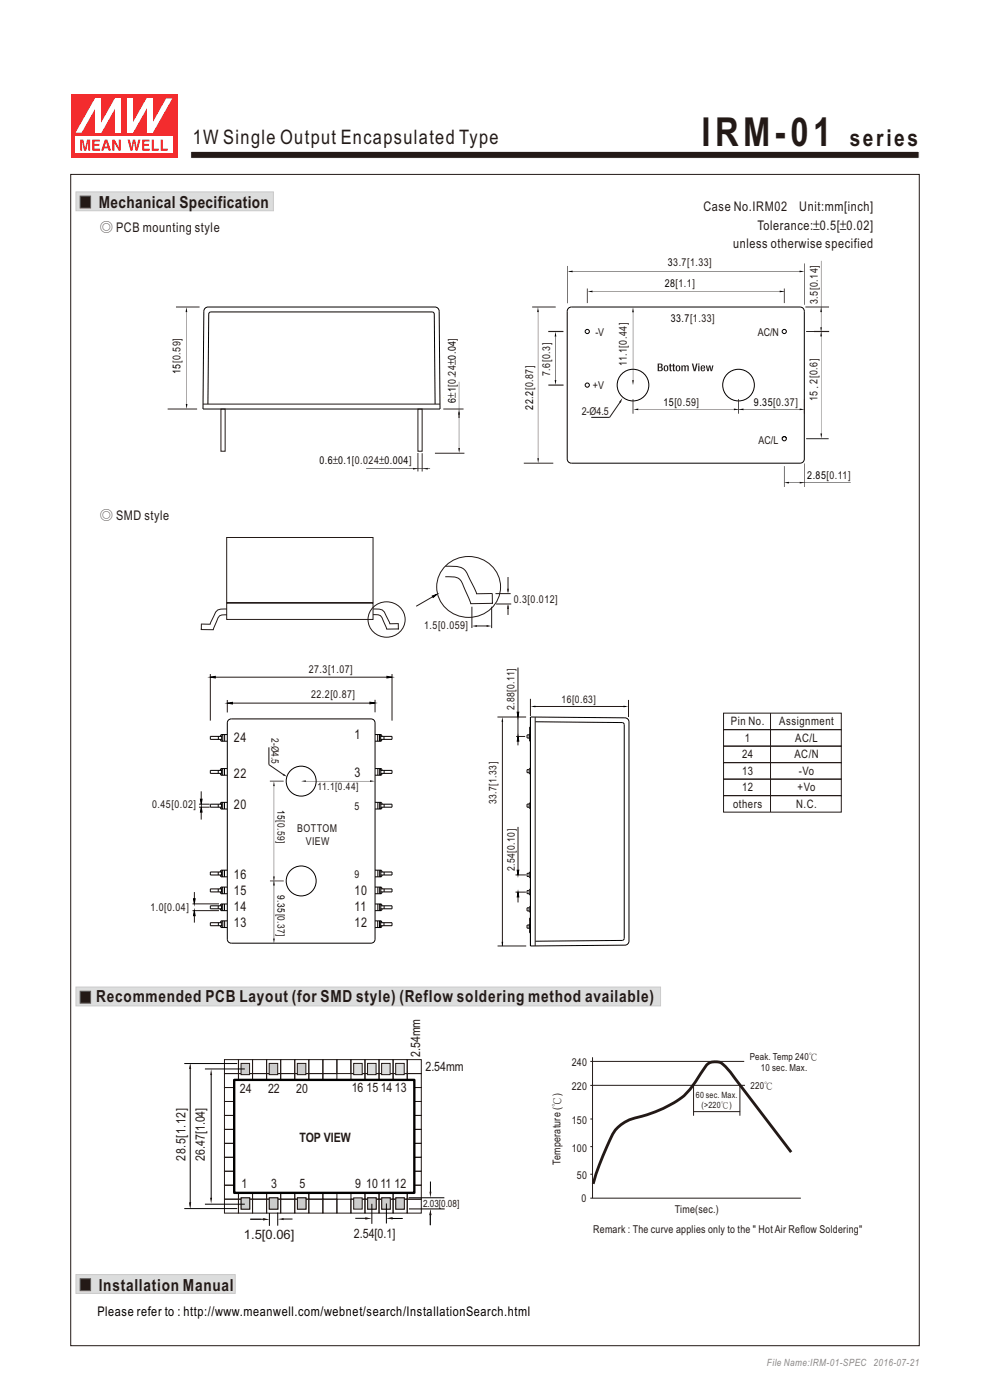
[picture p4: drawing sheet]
<svg xmlns="http://www.w3.org/2000/svg" width="210mm" height="297mm" viewBox="0 0 210 297" stroke-linecap="round" stroke-linejoin="round" font-family="sans-serif">
<path d="M16.1 270.4h33.8v4h-33.8z" fill-rule="evenodd" fill="#dcdddd" stroke="#c9cacb" stroke-width=".21"/>
<path d="M17 271.3h2.2v2.5h-2.2z" fill-rule="evenodd" fill="#231916" stroke="#595857" stroke-width=".21"/>
<g fill="#dcdddd" stroke="#c9cacb" stroke-width=".21">
<path d="M16.1 40.7h41.9v4h-41.9z" fill-rule="evenodd"/>
<path d="M16.1 209.4h124v4h-124z" fill-rule="evenodd"/>
</g>
<g fill="#231916" stroke="#595857" stroke-width=".21">
<path d="M17 41.6h2.2v2.5h-2.2z" fill-rule="evenodd"/>
<path d="M17 210.3h2.2v2.5h-2.2z" fill-rule="evenodd"/>
</g>
<g fill="none" stroke="#231916" stroke-width=".21">
<path d="M48.1 114h31v13.8h-31zM42.7 132.3v1.3v-.2M48.1 128h31v3.4h-31zM48.1 129.2h-.6a1.72 1.72 0 0 0-2.1 1.4l-.8 1.8h-1.9M48.1 130.4h-.5a1.43 1.43 0 0 0-1.6 1.4l-.8 1.8h-2.6M79.1 130.4a1.64 1.64 0 0 1 2.1 1l.8 2.1 2.5-.1M79.1 129.2h.7a1.72 1.72 0 0 1 2.1 1.4l.8 1.7h1.9M79.2 128.8a3.8 3.8 0 0 1 5.5-.2 3.8 3.8 0 0 1 .1 5.5 3.8 3.8 0 0 1-5.5 .1 3.8 3.8 0 0 1-.1-5.4zM84.5 132.3v1.1M92.2 126.4l-3.9 2.2M94.3 120.3a6.8 6.8 0 0 1 7.8-1.7 6.8 6.8 0 0 1 4 6.9 6.8 6.8 0 0 1-7.2 5.5 6.8 6.8 0 0 1-6.3-6.5 6.3 6.3 0 0 1 1.7-4.2zM94.4 122.4h.9a2.56 2.56 0 0 1 3.1 2.2l1.4 3.5 4.7-.1"/>
<path d="M94.5 120.1h.9a3.5 3.5 0 0 1 3.5 1.2l2.2 4.7 3.3-.1v2.1v-.1M100.1 128.7v4.5M100.9 132.8h2.7M104.3 128.7v4.5M105.1 125.9h3.2M105.2 128.1h3.2M107.8 122.4v3.1M107.8 128.5v2M47.6 239.6h3v3h-3zM47.6 236.6h3v3h-3zM47.6 233.7h3v2.9h-3zM47.6 230.7h3v3h-3z"/>
<path d="M47.6 227.8h3v2.9h-3zM47.6 224.8h3v3h-3zM50.6 239.6h3v3h-3zM50.6 236.6h3v3h-3zM50.6 233.7h3v2.9h-3zM50.6 230.7h3v3h-3zM50.6 227.8h3v2.9h-3zM50.6 224.8h3v3h-3zM53.6 239.6h2.9v3h-2.9zM53.6 236.6h2.9v3h-2.9zM53.6 233.7h2.9v2.9h-2.9zM53.6 230.7h2.9v3h-2.9z"/>
<path d="M53.6 227.8h2.9v2.9h-2.9zM53.6 224.8h2.9v3h-2.9zM56.6 239.6h2.9v3h-2.9zM56.6 236.6h2.9v3h-2.9zM56.6 233.7h2.9v2.9h-2.9zM56.6 230.7h2.9v3h-2.9zM56.6 227.8h2.9v2.9h-2.9zM56.6 224.8h2.9v3h-2.9zM59.5 239.6h3v3h-3zM59.5 236.6h3v3h-3zM59.5 233.7h3v2.9h-3zM59.5 230.7h3v3h-3z"/>
<path d="M59.5 227.8h3v2.9h-3zM59.5 224.8h3v3h-3zM62.5 239.6h3v3h-3zM62.5 236.6h3v3h-3zM62.5 233.7h3v2.9h-3zM62.5 230.7h3v3h-3zM62.5 227.8h3v2.9h-3zM62.5 224.8h3v3h-3zM65.5 239.6h3v3h-3zM65.5 236.6h3v3h-3zM65.5 233.7h3v2.9h-3zM65.5 230.7h3v3h-3z"/>
<path d="M65.5 227.8h3v2.9h-3zM65.5 224.8h3v3h-3zM68.5 239.6h3v3h-3zM68.5 236.6h3v3h-3zM68.5 233.7h3v2.9h-3zM68.5 230.7h3v3h-3zM68.5 227.8h3v2.9h-3zM68.5 224.8h3v3h-3zM71.5 224.8h2.9v3h-2.9zM74.4 239.6h3v3h-3zM74.4 236.6h3v3h-3zM74.4 233.7h3v2.9h-3z"/>
<path d="M74.4 230.7h3v3h-3zM74.4 227.8h3v2.9h-3zM74.4 224.8h3v3h-3zM77.4 239.6h3v3h-3zM77.4 236.6h3v3h-3zM77.4 233.7h3v2.9h-3zM77.4 230.7h3v3h-3zM77.4 227.8h3v2.9h-3zM77.4 224.8h3v3h-3zM80.4 239.6h3v3h-3zM80.4 236.6h3v3h-3zM80.4 233.7h3v2.9h-3z"/>
<path d="M80.4 230.7h3v3h-3zM80.4 227.8h3v2.9h-3zM80.4 224.8h3v3h-3zM83.4 239.6h3v3h-3zM83.4 236.6h3v3h-3zM83.4 233.7h3v2.9h-3zM83.4 230.7h3v3h-3zM83.4 227.8h3v2.9h-3zM83.4 224.8h3v3h-3zM86.4 239.6h3v3h-3zM86.4 236.6h3v3h-3zM86.4 233.7h3v2.9h-3z"/>
<path d="M86.4 230.7h3v3h-3zM86.4 227.8h3v2.9h-3zM86.4 224.8h3v3h-3zM47.6 254.4h3v3h-3zM47.6 251.4h3v3h-3zM47.6 248.5h3v2.9h-3zM47.6 245.5h3v3h-3zM47.6 242.6h3v2.9h-3zM50.6 254.4h3v3h-3zM50.6 251.4h3v3h-3zM50.6 248.5h3v2.9h-3zM50.6 245.5h3v3h-3z"/>
<path d="M50.6 242.6h3v2.9h-3zM53.6 254.4h2.9v3h-2.9zM53.6 251.4h2.9v3h-2.9zM53.6 248.5h2.9v2.9h-2.9zM53.6 245.5h2.9v3h-2.9zM53.6 242.6h2.9v2.9h-2.9zM56.6 254.4h2.9v3h-2.9zM56.6 251.4h2.9v3h-2.9zM56.6 248.5h2.9v2.9h-2.9zM56.6 245.5h2.9v3h-2.9zM56.6 242.6h2.9v2.9h-2.9zM59.5 254.4h3v3h-3z"/>
<path d="M59.5 251.4h3v3h-3zM59.5 248.5h3v2.9h-3zM59.5 245.5h3v3h-3zM59.5 242.6h3v2.9h-3zM62.5 254.4h3v3h-3zM62.5 251.4h3v3h-3zM62.5 248.5h3v2.9h-3zM62.5 245.5h3v3h-3zM62.5 242.6h3v2.9h-3zM65.5 254.4h3v3h-3zM65.5 251.4h3v3h-3zM65.5 248.5h3v2.9h-3z"/>
<path d="M65.5 245.5h3v3h-3zM65.5 242.6h3v2.9h-3zM68.5 254.4h3v3h-3zM68.5 251.4h3v3h-3zM68.5 248.5h3v2.9h-3zM68.5 245.5h3v3h-3zM68.5 242.6h3v2.9h-3zM71.5 254.4h2.9v3h-2.9zM74.4 254.4h3v3h-3zM74.4 251.4h3v3h-3zM74.4 248.5h3v2.9h-3zM74.4 245.5h3v3h-3z"/>
<path d="M74.4 242.6h3v2.9h-3zM77.4 254.4h3v3h-3zM77.4 251.4h3v3h-3zM77.4 248.5h3v2.9h-3zM77.4 245.5h3v3h-3zM77.4 242.6h3v2.9h-3zM80.4 254.4h3v3h-3zM80.4 251.4h3v3h-3zM80.4 248.5h3v2.9h-3zM80.4 245.5h3v3h-3zM80.4 242.6h3v2.9h-3zM83.4 254.4h3v3h-3z"/>
<path d="M83.4 251.4h3v3h-3zM83.4 248.5h3v2.9h-3zM83.4 245.5h3v3h-3zM83.4 242.6h3v2.9h-3zM86.4 254.4h3v3h-3zM86.4 251.4h3v3h-3zM86.4 248.5h3v2.9h-3zM86.4 245.5h3v3h-3zM86.4 242.6h3v2.9h-3z"/>
</g>
<path d="M91.7 126.4l1-.3-.8 .6zM100.1 132.8l1.1-.2v.4zM103.2 132.6l1.1 .2-1.1 .2zM107.6 124.9h.3l-.1 1zM107.8 128.1l.1 1.1h-.3z" fill="#000"/>
<path d="M91.7 126.4l1-.3-.8 .6z" fill="none" stroke="#000" stroke-width=".21"/>
<g fill="#f0c" stroke="#231916" stroke-width=".21">
<path d="M51.2 254.1h1.8v2.4h-1.8z" fill-rule="evenodd"/>
<path d="M57.1 254.1h1.8v2.4h-1.8z" fill-rule="evenodd"/>
<path d="M63.1 254.1h1.8v2.4h-1.8z" fill-rule="evenodd"/>
<path d="M78 254.1h1.8v2.4h-1.8z" fill-rule="evenodd"/>
<path d="M81 254.1h1.8v2.4h-1.8z" fill-rule="evenodd"/>
<path d="M84 254.1h1.8v2.4h-1.8z" fill-rule="evenodd"/>
</g>
<g fill="#ccc" stroke="#231916" stroke-width=".21">
<path d="M51.2 254.1h1.8v2.4h-1.8z" fill-rule="evenodd"/>
<path d="M57.1 254.1h1.8v2.4h-1.8z" fill-rule="evenodd"/>
<path d="M63.1 254.1h1.8v2.4h-1.8z" fill-rule="evenodd"/>
<path d="M78 254.1h1.8v2.4h-1.8z" fill-rule="evenodd"/>
<path d="M81 254.1h1.8v2.4h-1.8z" fill-rule="evenodd"/>
<path d="M84 254.1h1.8v2.4h-1.8z" fill-rule="evenodd"/>
<path d="M51.1 225.6h1.8v2.4h-1.8z" fill-rule="evenodd"/>
<path d="M57.1 225.6h1.8v2.4h-1.8z" fill-rule="evenodd"/>
<path d="M63.1 225.6h1.8v2.4h-1.8z" fill-rule="evenodd"/>
</g>
<g fill="#dcdddd" stroke="#231916" stroke-width=".21">
<path d="M78 225.6h1.8v2.4h-1.8z" fill-rule="evenodd"/>
<path d="M80.9 225.6h1.9v2.4h-1.9z" fill-rule="evenodd"/>
<path d="M83.9 225.6h1.8v2.4h-1.8z" fill-rule="evenodd"/>
</g>
<path d="M40.1 255.1h.4l-.2 1.3z" fill-rule="evenodd" fill="#231916"/>
<path d="M39.1 256.4h11.2" fill="none" stroke="#000" stroke-width=".21"/>
<path d="M40.1 255.1h.4l-.2 1.3z" fill-rule="evenodd" fill="#231916"/>
<path d="M39.1 225.6h11.2" fill="none" stroke="#000" stroke-width=".21"/>
<path d="M40.3 225.6l.2 1.2h-.4z" fill-rule="evenodd" fill="#231916"/>
<path d="M40.4 226.7v28.5" fill="none" stroke="#000" stroke-width=".21"/>
<path d="M40.4 225.6l.2 1.2h-.4z" fill-rule="evenodd" fill="#231916"/>
<path d="M91.3 257.7v2.2" fill="none" stroke="#00f" stroke-width=".21"/>
<g fill="#231916">
<path d="M77.5 258.3l1.3 .2-1.3 .2z" fill-rule="evenodd"/>
<path d="M91.3 256.5l.2 1.3h-.4z" fill-rule="evenodd"/>
</g>
<path d="M75.4 258.5h2.2M91.3 257.7v2.2" fill="none" stroke="#000" stroke-width=".21"/>
<g fill="#231916">
<path d="M77.5 258.3l1.3 .2-1.3 .2z" fill-rule="evenodd"/>
<path d="M91.3 256.5l.2 1.3h-.4z" fill-rule="evenodd"/>
</g>
<path d="M43.5 226.8h8.4M43.5 255.5h8.4" fill="none" stroke="#000" stroke-width=".21"/>
<path d="M44.6 254.1h.4l-.2 1.3z" fill-rule="evenodd" fill="#231916"/>
<path d="M44.8 227.9v26.5" fill="none" stroke="#000" stroke-width=".21"/>
<path d="M44.8 226.8l.2 1.3h-.4z" fill-rule="evenodd" fill="#231916"/>
<path d="M86.7 254.1h7.6M86.7 256.5h7.6" fill="none" stroke="#000" stroke-width=".21"/>
<path d="M91.1 252.8h.4l-.2 1.3z" fill-rule="evenodd" fill="#231916"/>
<path d="M78.9 255.4v4.2M91.3 250.7v2.2" fill="none" stroke="#000" stroke-width=".21"/>
<path d="M83.2 258.5h2.2" fill="none" stroke="#00f" stroke-width=".21"/>
<path d="M82 258.5l1.3-.2v.4z" fill-rule="evenodd" fill="#231916"/>
<path d="M83.2 258.5h2.2" fill="none" stroke="#000" stroke-width=".21"/>
<path d="M82 258.5l1.3-.2v.4z" fill-rule="evenodd" fill="#231916"/>
<path d="M57.1 257.3v2.8M58.9 257.2v2.8M82 255.3v4.3" fill="none" stroke="#000" stroke-width=".21"/>
<path d="M53.1 258.7h2.2" fill="none" stroke="#00f" stroke-width=".21"/>
<path d="M55.8 258.5l1.3 .2-1.3 .2z" fill-rule="evenodd" fill="#231916"/>
<path d="M53.1 258.7h3.1" fill="none" stroke="#000" stroke-width=".21"/>
<path d="M55.8 258.5l1.3 .2-1.3 .2z" fill-rule="evenodd" fill="#231916"/>
<path d="M59.8 258.6h2.2" fill="none" stroke="#000" stroke-width=".21"/>
<path d="M58.9 258.6l1.3-.2v.4z" fill-rule="evenodd" fill="#231916"/>
<path d="M49.7 229.1h38.2v24h-38.2z" fill-rule="evenodd" fill="#fff" stroke="#000" stroke-width=".5"/>
<path d="M75 225.6h1.8v2.4h-1.8z" fill-rule="evenodd" fill="#dcdddd" stroke="#231916" stroke-width=".21"/>
<path d="M75 254.1h1.8v2.4h-1.8z" fill-rule="evenodd" fill="#ccc" stroke="#231916" stroke-width=".21"/>
<path d="M40.4 32.1h154.6v1.5h-154.6z" fill-rule="evenodd" fill="#231916" stroke="#fff" stroke-width=".21"/>
<path d="M15 20h22.6v13.4h-22.6z" fill-rule="evenodd" fill="#f32c2e"/>
<path d="M16 29h20.6v3.5h-20.6z" fill-rule="evenodd" fill="#fff"/>
<g fill="#f32c2e">
<path d="M27.1 29.6h.4l.4 1.7 .3-1.7h.5l.3 1.7 .3-1.7h.5l-.6 2.4h-.4l-.4-1.9-.3 1.9h-.4z" fill-rule="evenodd"/>
<path d="M30.1 29.6h1.6v.4h-1.1v.5h1v.4h-1v.6h1.2v.5h-1.7z" fill-rule="evenodd"/>
<path d="M32.2 29.6h.4v1.9h1.1v.5h-1.5z" fill-rule="evenodd"/>
<path d="M34.1 29.6h.4v1.9h1.1v.5h-1.5z" fill-rule="evenodd"/>
<path d="M17 29.6h.7l.4 1.9 .4-1.9h.6v2.4h-.4v-2l-.4 2h-.5l-.4-2v2h-.4z" fill-rule="evenodd"/>
<path d="M19.6 29.6h1.6v.4h-1.2v.5h1.1v.4h-1.1v.6h1.2v.5h-1.6z" fill-rule="evenodd"/>
<path d="M22.5 30.2l.3 .9h-.6zM22.2 29.6l-.7 2.4h.4l.2-.5h.8l.1 .5h.5l-.7-2.4z" fill-rule="evenodd"/>
<path d="M23.8 29.6h.5l.9 1.6v-1.6h.4v2.4h-.4l-.9-1.7v1.7h-.5z" fill-rule="evenodd"/>
</g>
<g fill="#fff">
<path d="M20.1 20.9h1.3l-4.1 7.3h-1.3z" fill-rule="evenodd"/>
<path d="M24.3 20.9h1.3l-4.1 7.3h-1.3z" fill-rule="evenodd"/>
<path d="M20.2 20.9h1.2v7.3h-1.2z" fill-rule="evenodd"/>
<path d="M24.4 20.9h1.2v7.3h-1.2z" fill-rule="evenodd"/>
<path d="M35.2 20.9h1.4l-4.2 7.3h-1.3z" fill-rule="evenodd"/>
<path d="M26.9 20.9h1.2v7.3h-1.2z" fill-rule="evenodd"/>
<path d="M31 20.9h1.3l-4.1 7.3h-1.3z" fill-rule="evenodd"/>
<path d="M31.1 20.9h1.2v7.3h-1.2z" fill-rule="evenodd"/>
</g>
<g fill="none" stroke="#000" stroke-width=".21">
<path d="M43.5 65.4l.6-.3h48.2a.9 .9 0 0 1 .9 .9l.1 20.8h-50.2l.1-20.8zM120.6 65.4l.6-.3h48.5l.5 .2 .3 .3 .1 .4v31.4l-.1 .4-.3 .3-.5 .2h-48.5l-.4-.2-.4-.3-.1-.4v-31.4zM44.1 85.7l.2-19.1 .2-.4h.2h47.2l.2 .4 .2 19.1M166.8 93a.45 .45 0 0 0-.4-.4 .45 .45 0 0 0-.5 .4M109.7 151.1h.3l-.1 1zM109.9 156.2l.2 1h-.4zM112.3 155.8l-.5 .1v.7h.5M112.3 156.6l.2 .1M112.3 155.8v.8M112.4 154.4h.1M112.4 154.5h.1M112.4 154.7h.1"/>
<path d="M112.4 155.7l-.1 .1M112.4 156.9h.1M112.4 157h.1M112.4 157.1h.1M112.5 152.1l20.1 .2a.86 .86 0 0 1 .8 .8v46.5a.86 .86 0 0 1-.8 .9l-20.1 .2zM112.5 154.2h-.1v3h.1M113.5 153.1l18.5 .2 .4 .2v.2v45.6l-.4 .2-18.5 .2M112.3 163.2l-.5 .1v.6l.5 .1M112.3 170.5l-.5 .1v.6l.5 .1M112.3 164l.2 .3M112.3 171.3l.2 .3M112.3 163.2v.8"/>
<path d="M112.3 170.5v.8M112.5 162.9l-.2 .3M112.5 170.2l-.2 .3M109.7 184.6h.3l-.1 1zM109.9 189.3l.2 1h-.4zM112.3 192.5l-.5 .1v.6l.5 .1M112.3 185.2l-.5 .1v.6l.5 .1M112.3 188.8l-.5 .1v.7l.5 .1M112.3 196.2l-.5 .1v.6l.5 .1M112.3 185.2v.8M112.3 188.8v.9M112.3 192.5v.8"/>
<path d="M112.3 196.2v.8M112.3 186l.2 .3M112.3 189.7l.2 .2M112.3 193.3l.2 .3M112.3 197l.1 .1M112.4 196l-.1 .2M112.4 195h.1M112.4 195.1h.1M112.4 195.3h.1M112.4 197.3h.1M112.4 197.4h.1M112.4 197.5h.1"/>
<path d="M112.4 197.6h.1M112.4 197.8h.1M112.5 184.9l-.2 .3M112.5 188.6l-.2 .2M112.5 192.2l-.2 .3M112.5 194.8h-.1v3.1h.1"/>
<circle cx="124.6" cy="70.3" r=".45"/>
<circle cx="166.4" cy="70.3" r=".45"/>
<circle cx="124.6" cy="81.7" r=".45"/>
<circle cx="134.3" cy="81.7" r="3.4"/>
<circle cx="156.7" cy="81.7" r="3.4"/>
<circle cx="166.4" cy="93.1" r=".45"/>
</g>
<g fill="none" stroke="#231916" stroke-width=".21">
<path d="M43.1 85.7h50.2M46.9 86.8h.9v8.9h-.9zM88.7 86.8h.8v8.9h-.8zM105.5 152.1h6.1M106.6 152.9v47.8M109.5 156.2h1.9M109.9 152.1v4.1M109.9 156.8v1.3M109.9 141.6v10.1M113.5 152.1v48.6M153.5 154.8h25v3.5h-25zM153.5 151.3h25v3.5h-25z"/>
<path d="M153.5 158.3h25v3.5h-25zM163.4 151.3v21M109.9 175.4v9.6M153.5 161.8h25v3.5h-25zM153.5 165.3h25v3.5h-25zM153.5 168.8h25v3.5h-25zM109.4 185.6h2.2M109.4 189.3h2.2M109.9 189.8v1.7M105.5 200.7h6.1"/>
</g>
<path d="M39.5 65.2l.2 1h-.3zM39.4 85.7h.4l-.2 1.1zM87.6 99.3l1.1 .1-1.1 .2zM89.7 99.4l1-.1v.3zM97.2 95h.4l-.2 1.1zM97.4 86.9l.1 1.1h-.3zM106.6 152.1l.1 1h-.3zM109.7 151.1h.3l-.1 1zM109.9 156.2l.2 1h-.4zM106.4 199.8h.3l-.1 1zM109.7 184.6h.3l-.1 1zM109.9 189.3l.2 1h-.4z" fill="#000"/>
<path d="M94.1 84.3l-.1 .1" fill="none" stroke="#ff0" stroke-width=".21"/>
<path d="M39.6 65.8v19.9" fill="none" stroke="#231f20" stroke-width=".31"/>
<path d="M37.3 65.1h5M35.6 86.8h6.2M77.7 99.4h13.5M88.7 96.1v3.9M89.5 96.1v3.9M92.3 96.1h6.2M94 86.8h4.3M97.4 87.5v1.2" fill="none" stroke="#231f20" stroke-width=".21"/>
<path d="M97.4 81v14.6" fill="none" stroke="#231f20" stroke-width=".26"/>
<path d="M139.8 77.3h.2a.25 .25 0 0 1 .3 .2 .25 .25 0 0 1-.3 .3h-.2zM139.8 78h.2a.28 .28 0 0 1 .3 .3 .28 .28 0 0 1-.2 .3h-.3zM139.5 77.1v1.6h.6a.45 .45 0 0 0 .5-.3 .45 .45 0 0 0-.3-.5 .4 .4 0 0 0 .2-.5 .4 .4 0 0 0-.4-.3zM141 77.6a.62 .62 0 0 0-.2 .8 .62 .62 0 0 0 .9 .2 .63 .63 0 0 0 0-.8 .63 .63 0 0 0-.7-.2zM141.2 77.7a.44 .44 0 0 1 .3 .4 .44 .44 0 0 1-.3 .5l-.2-.5zM142 77.2v.3h-.1v.2h.1l.1 .9a.24 .24 0 0 0 .2 .2 .24 .24 0 0 0 .2-.2l-.2-.2v-.7h.2v-.2h-.2v-.3zM142.7 77.2v.3h-.1v.2h.1l.1 .9a.24 .24 0 0 0 .2 .2 .24 .24 0 0 0 .2-.2l-.2-.2v-.7h.2v-.2h-.2v-.3zM143.5 77.6a.62 .62 0 0 0-.2 .8 .62 .62 0 0 0 .9 .2 .63 .63 0 0 0 .1-.8 .63 .63 0 0 0-.8-.2zM143.7 77.7a.44 .44 0 0 1 .3 .4 .44 .44 0 0 1-.3 .5l-.1-.5zM144.5 77.5v1.2h.3v-.8a.19 .19 0 0 1 .2-.2 .19 .19 0 0 1 .2 .2v.8h.3v-.8a.19 .19 0 0 1 .1-.2 .19 .19 0 0 1 .2 .2v.8h.3v-.9a.35 .35 0 0 0-.3-.3 .35 .35 0 0 0-.4 .2 .37 .37 0 0 0-.6 0v-.2zM146.7 77.1l.5 1.6h.3l.5-1.6h-.3l-.3 1.3-.4-1.3zM148.1 77.5v1.2h.3v-1.2zM148.1 77.1v.3h.3v-.3zM148.8 77.6a.66 .66 0 0 0-.2 .8 .66 .66 0 0 0 .7 .3l.3-.4-.3 .1a.26 .26 0 0 1-.3 .2 .26 .26 0 0 1-.1-.4h.7v-.2a.48 .48 0 0 0-.3-.5 .48 .48 0 0 0-.5 .1zM149 77.7h.3v.3h-.4zM149.7 77.5l.3 1.2h.3l.2-.9 .2 .9h.3l.3-1.2h-.2l-.2 1-.2-1h-.3l-.2 1-.2-1z" fill-rule="evenodd" fill="#231f20"/>
<g fill="none" stroke="#231f20" stroke-width=".21">
<path d="M120.4 56.4v7.9M120.7 57.6h49.1M170.6 55.9v8.8M174.2 55.3v14.2M112.9 65.1h5M116.3 70.3h3.2M117.8 71.3v9.4M124.6 61.2v3.1M125.7 61.8h40.7M134.3 66v14.7M166.4 61.2v3.1M170.8 65.1h5.1"/>
<path d="M171 70.3h4.9M174.2 70.2v22.1M111.1 98.3h6.3M116.3 81.7h3.2M131.7 85l-2.4 3.6-3.9-.1M134.3 84.7v3.1M135.4 86.9h21.1M156.7 86.9h13.2M156.7 84.7v3.1M166.4 98.9v4.4M170.6 84.7v3.1M170.6 98.3v5"/>
<path d="M171 93.1h4.8M167 102.4h13.5M57 158.5v3.7M57 162.2l3.4 2.3M57.2 165.7h3M58.1 166.8v20M64.8 165.7h13.9M57.3 186.9h2.9M58.1 186.9v12.5"/>
</g>
<g fill="#000">
<path d="M120.4 57.6l1.1-.2v.4zM169.6 57.4l1 .2-1 .2zM114.1 65.2l.2 1h-.4zM117.8 70.4l.2 1h-.3zM124.6 61.8l1.1-.1v.3zM134.3 65.2l.1 1h-.3zM165.4 61.7l1 .1-1 .2zM174.2 65.2l.1 1h-.3zM174 69.4h.3l-.1 1.1zM174.2 70.3l.2 1.1h-.4zM114 97.2h.3l-.1 1zM117.7 80.6h.3l-.2 1.1z"/>
<path d="M132 84.5l-.4 1-.3-.2zM134.1 80.6h.3l-.1 1.1zM134.3 86.8l1.1-.1v.3zM155.7 86.7l1 .1-1 .2zM156.7 86.8l1-.1v.3zM169.6 86.7l1.1 .1-1.1 .2zM174 92h.4l-.2 1zM166.3 102.4l1-.2v.4zM169.6 102.2l1.1 .2-1.1 .2zM44.6 143.7l1.1-.2v.3zM48.3 149.2l1-.2v.3zM78.5 149l1 .1-1 .2z"/>
<path d="M82.1 143.5l1 .2-1 .1zM112.6 149.9l1-.2v.3zM132.3 149.7l1 .2-1 .1zM42.5 169.5h.4l-.2 1.1zM42.7 171.2l.2 1.1h-.4zM58.1 165.8l.2 1h-.4zM60.1 164.1l.8 .7-.9-.4zM63.9 165.7l1-.2v.4zM78.5 165.5l1 .2-1 .2zM41 190.7h.4l-.2 1zM41.2 193.2l.2 1.1h-.4zM57.9 185.9h.4l-.2 1z"/>
<path d="M57.9 199.1h.4l-.2 1zM58.1 186.9l.2 1h-.4z"/>
</g>
<path d="M114.1 65.8v31.4" fill="none" stroke="#231f20" stroke-width=".38"/>
<g fill="none" stroke="#000" stroke-width=".21">
<path d="M44.6 143.7l1.1-.2v.3zM46.3 156.2v.7M46.7 156.9l.2 .3h1.3M47 156.1l-2.4 .1v.7h2.4M47 156.9l.2 .3M47 156.1v.8M47.2 155.8l-.2 .3M47.3 155.8v1.4M47.6 155.8v1.4M48.2 155.8h-1.3l-.2 .4M48.3 149.2l1-.2v.3zM48.5 152.8l.6-.3h29.6l.4 .1 .3 .3 .2 .5v45.8l-.2 .5-.3 .3-.4 .1h-29.6l-.5-.1-.3-.3-.1-.5v-45.8z"/>
<path d="M78.5 149l1 .1-1 .2zM79.6 155.8h1.3l.2 .4M80.1 155.8v1.4M80.5 155.8v1.4M80.6 155.8l.1 .3M80.7 156.1l2.5 .1v.7h-2.5M80.7 156.1v.8M80.7 156.9l-.1 .3M81.1 156.9l-.2 .3h-1.3M81.5 156.2v.7M82.1 143.5l1 .2-1 .1zM42.5 169.5h.4l-.2 1.1z"/>
<path d="M42.7 171.2l.2 1.1h-.4zM46.3 163.4v.7M46.3 170.6v.6M46.7 171.2l.2 .4h1.3M46.7 164.1l.2 .4h1.3M47 163.3l-2.4 .1v.7l2.4 .1M47 170.5l-2.4 .1v.6l2.4 .1M47 171.3l.1 .3M47 164.2l.1 .3M47 163.3v.9M47 170.5v.8M47.1 170.2l-.1 .3"/>
<path d="M47.1 163l-.1 .3M47.2 163v1.5M47.2 170.2v1.4M47.6 163v1.5M47.6 170.2v1.4M48.2 170.2h-1.3l-.2 .4M48.2 163h-1.3l-.2 .4M79.6 170.2h1.3l.2 .4M79.6 163h1.3l.2 .4M80.2 163v1.5M80.2 170.2v1.4M80.5 163v1.5"/>
<path d="M80.5 170.2v1.4M80.6 170.2l.2 .3M80.6 163l.2 .3M80.8 163.3l2.4 .1v.7l-2.4 .1M80.8 170.5l2.4 .1v.6l-2.4 .1M80.8 163.3v.9M80.8 170.5v.8M80.8 171.3l-.2 .3M80.8 164.2l-.2 .3M81.1 171.2l-.2 .4h-1.3M81.1 164.1l-.2 .4h-1.3M81.5 163.4v.7"/>
<path d="M81.5 170.6v.6M41 190.7h.4l-.2 1zM41.2 193.2l.2 1.1h-.4zM46.3 185v.6M46.3 188.6v.6M46.3 192.2v.6M46.3 195.7v.7M46.7 192.8l.2 .4h1.3M46.7 189.2l.2 .4h1.3M46.7 185.6l.2 .4h1.3M46.7 196.4l.2 .4h1.3M47 184.9l-2.4 .1v.6l2.4 .1"/>
<path d="M47 192.1l-2.4 .1v.6l2.4 .1M47 188.5l-2.4 .1v.6l2.4 .1M47 192.9l.1 .3M47 189.3l.1 .3M47 185.7l.1 .3M47 184.9v.8M47 188.5v.8M47 192.1v.8M47 195.7h-2.4v.7l2.4 .1M47 196.5l.2 .3M47 195.7v.8M47.1 191.8l-.1 .3"/>
<path d="M47.1 188.2l-.1 .3M47.1 184.6l-.1 .3M47.2 195.4l-.2 .3M47.2 184.6v1.4M47.2 188.2v1.4M47.2 191.8v1.4M47.3 195.4v1.4M47.6 184.6v1.4M47.6 188.2v1.4M47.6 191.8v1.4M47.6 195.4v1.4M48.2 195.4h-1.3l-.2 .3"/>
<path d="M48.2 191.8h-1.3l-.2 .4M48.2 188.2h-1.3l-.2 .4M48.2 184.6h-1.3l-.2 .4M79.6 195.4h1.3l.2 .3M79.6 191.8h1.3l.2 .4M79.6 188.2h1.3l.2 .4M79.6 184.6h1.3l.2 .4M80.1 195.4v1.4M80.2 184.6v1.4M80.2 188.2v1.4M80.2 191.8v1.4M80.5 195.4v1.4"/>
<path d="M80.5 184.6v1.4M80.5 188.2v1.4M80.5 191.8v1.4M80.6 195.4l.1 .3M80.6 191.8l.2 .3M80.6 188.2l.2 .3M80.6 184.6l.2 .3M80.7 195.7h2.5v.7l-2.5 .1M80.7 196.5l-.1 .3M80.7 195.7v.8M80.8 192.1l2.4 .1v.6l-2.4 .1M80.8 184.9l2.4 .1v.6l-2.4 .1"/>
<path d="M80.8 188.5l2.4 .1v.6l-2.4 .1M80.8 192.9l-.2 .3M80.8 189.3l-.2 .3M80.8 185.7l-.2 .3M80.8 184.9v.8M80.8 188.5v.8M80.8 192.1v.8M81.1 196.4l-.2 .4h-1.3M81.1 192.8l-.2 .4h-1.3M81.1 189.2l-.2 .4h-1.3M81.1 185.6l-.2 .4h-1.3M81.5 195.7v.7"/>
<path d="M81.5 185v.6M81.5 188.6v.6M81.5 192.2v.6"/>
<circle cx="63.9" cy="165.7" r="3.2"/>
<circle cx="63.9" cy="186.9" r="3.2"/>
</g>
<g fill="none" stroke="#231916" stroke-width=".21">
<path d="M44.6 143v9.9M45.1 143.7h37.3M48.2 148.5v2.6M48.8 149.2h30.5M79.6 148.5v2.6M83.2 143v9.9M112.5 148.3v3.6M113 149.9h19.8M133.3 148.5v3.6M42.2 170.6h2.3M42.2 171.2h2.3M42.7 171.8v2.1"/>
<path d="M42.7 167.9v2.2M40.8 193.2h5.7M40.8 191.8h5.7M41.2 193.6v2.1M41.2 189.2v2M125.2 237.4h.5M125.7 224.3v29.9M147.1 230.1v6.6M147.1 235.8h9.9M156.9 230.1v6.6M157.9 225.2h-32.7M158 230.2l-32.8 .1"/>
<path d="M125.2 254.2h44.7M125.2 249.1h.5M125.2 243.2h.5"/>
</g>
<path d="M167.8 244.4l-12-15.7a9.3 9.3 0 0 0-3.1-3.4h-.5a2.57 2.57 0 0 0-2.3 .7 39.3 39.3 0 0 1-4.8 6.5 26.6 26.6 0 0 1-10.5 4.7 7.4 7.4 0 0 0-5.2 4.7l-.7 1.3a52.4 52.4 0 0 0-2.9 7.9" fill="none" stroke="#231916" stroke-width=".6" stroke-linecap="butt"/>
<path d="M15 37h180v248.5h-180z" fill="none" stroke="#231916" stroke-width=".21"/>
<text font-size="8.5" fill="#231916" x="148.8" y="31">IRM-01</text>
<text font-size="4.9" fill="#231916" x="180.2" y="31">series</text>
<text font-size="4.2" fill="#231916" x="40.9" y="30.6">1W Single Output Encapsulated Type</text>
<g font-size="3.5" fill="#231916">
<text x="20.9" y="44.1">Mechanical Specification</text>
<text x="20.4" y="212.7">Recommended PCB Layout (for SMD style) (Reflow soldering method available)</text>
<text x="20.9" y="273.8">Installation Manual</text>
</g>
<g font-size="2.8" fill="#231916">
<text x="149.2" y="44.8">Case No.IRM02</text>
<text x="169.5" y="44.8">Unit:mm[inch]</text>
<text x="21.1" y="49.2">◎ PCB mounting style</text>
<text x="155.5" y="52.6">unless otherwise specified</text>
<text x="160.7" y="48.8">Tolerance:±0.5[±0.02]</text>
<text x="21.1" y="110.3">◎ SMD style</text>
<text x="49.6" y="157.3">24</text>
<text x="75.2" y="156.8">1</text>
<text x="49.6" y="165">22</text>
<text x="75.2" y="164.8">3</text>
<text x="49.6" y="171.6">20</text>
<text x="49.6" y="189.9">15</text>
<text x="49.6" y="186.4">16</text>
<text x="75.2" y="190">10</text>
<text x="49.6" y="196.7">13</text>
<text x="49.6" y="193.4">14</text>
<text x="75.2" y="196.7">12</text>
<text x="75.2" y="193.3">11</text>
</g>
<text font-size="2.8" x="20.6" y="279.1">Please refer to : http://www.meanwell.com/webnet/search/InstallationSearch.html</text>
<g font-size="2.7" fill="#231916">
<text x="89.1" y="224.2" transform="rotate(-90 89.1 224.2)">2.54mm</text>
<text x="90.3" y="227.3">2.54mm</text>
<text x="50.9" y="231.9">24</text>
<text x="56.9" y="231.9">22</text>
<text x="62.8" y="231.9">20</text>
<text x="74.6" y="231.7">16</text>
<text x="77.8" y="231.7">15</text>
<text x="80.8" y="231.7">14</text>
<text x="83.8" y="231.7">13</text>
<text x="63.5" y="242.3">TOP</text>
<text x="68.7" y="242.3">VIEW</text>
<text x="39.3" y="246.3" transform="rotate(-90 39.3 246.3)">28.5[1.12]</text>
<text x="43.5" y="246.3" transform="rotate(-90 43.5 246.3)">26.47[1.04]</text>
<text x="75.3" y="252">9</text>
<text x="77.7" y="252">10</text>
<text x="80.7" y="252">11</text>
<text x="83.7" y="252">12</text>
<text x="51.2" y="252.1">1</text>
<text x="57.5" y="252.1">3</text>
<text x="63.5" y="252.1">5</text>
<text x="51.8" y="262.9">1.5[0.06]</text>
<text x="75.1" y="262.6">2.54[0.1]</text>
</g>
<g font-size="2.5" fill="#231916">
<text x="155" y="153.8">Pin No.</text>
<text x="165.3" y="153.8">Assignment</text>
<text x="157.4" y="160.8">24</text>
<text x="158" y="157.3">1</text>
<text x="168.5" y="160.8">AC/N</text>
<text x="168.7" y="157.3">AC/L</text>
<text x="157.4" y="164.3">13</text>
<text x="157.4" y="167.8">12</text>
<text x="169.2" y="167.8">+Vo</text>
<text x="169.5" y="164.3">-Vo</text>
<text x="155.5" y="171.3">others</text>
<text x="168.9" y="171.3">N.C.</text>
</g>
<g font-size="2.3">
<text x="141.7" y="56.5">33.7[1.33]</text>
<text x="141" y="61">28[1.1]</text>
<text x="142.3" y="68.3">33.7[1.33]</text>
<text x="38.3" y="79.3" transform="rotate(-90 38.3 79.3)">15[0.59]</text>
<text x="96.7" y="85.4" transform="rotate(-90 96.7 85.4)">6±1[0.24±0.04]</text>
<text x="113.1" y="86.9" transform="rotate(-90 113.1 86.9)">22.2[0.87]</text>
<text x="140.7" y="86">15[0.59]</text>
<text x="159.9" y="86">9.35[0.37]</text>
<text x="67.7" y="98.4">0.6±0.1[0.024±0.004]</text>
<text x="171.2" y="101.6">2.85[0.11]</text>
</g>
<g font-size="2.3" fill="#231916">
<text x="173.5" y="64.5" transform="rotate(-90 173.5 64.5)">3.5[0.14]</text>
<text x="126.3" y="71.2">-V</text>
<text x="160.8" y="71.4">AC/N</text>
<text x="133" y="77.7" transform="rotate(-90 133 77.7)">11.1[0.44]</text>
<text x="116.7" y="79.8" transform="rotate(-90 116.7 79.8)">7.6[0.3]</text>
<text x="125.8" y="82.5">+V</text>
<text x="123.4" y="87.9">2-Ø4.5</text>
<text x="173.4" y="85.1" transform="rotate(-90 173.4 85.1)">15.2[0.6]</text>
<text x="160.9" y="94.2">AC/L</text>
<text x="109" y="127.8">0.3[0.012]</text>
<text x="90" y="133.4">1.5[0.059]</text>
<text x="65.5" y="142.8">27.3[1.07]</text>
<text x="66" y="148.1">22.2[0.87]</text>
<text x="32.3" y="171.4">0.45[0.02]</text>
<text x="75.2" y="171.9">5</text>
<text x="63" y="176.5">BOTTOM</text>
<text x="64.9" y="179.3">VIEW</text>
<text x="75.2" y="186.4">9</text>
<text x="31.9" y="193.2">1.0[0.04]</text>
<text x="121.3" y="226.2">240</text>
<text x="121.3" y="231.3">220</text>
<text x="121.3" y="238.4">150</text>
<text x="121.3" y="244.3">100</text>
<text x="118.9" y="247.1" transform="rotate(-90 118.9 247.1)">Temperature (℃)</text>
<text x="122.4" y="250.1">50</text>
<text x="123.4" y="255">0</text>
<text x="143.1" y="257.2">Time(sec.)</text>
<text x="125.8" y="261.5">Remark : The curve applies only to the &quot; Hot Air Reflow Soldering&quot;</text>
</g>
<g font-size="2.2" fill="#231916">
<text x="119.1" y="149.1">16[0.63]</text>
<text x="109.1" y="150.7" transform="rotate(-90 109.1 150.7)">2.88[0.11]</text>
<text x="57.6" y="156.6" transform="rotate(90 57.6 156.6)">2-Ø4.5</text>
<text x="67.4" y="167.7">11.1[0.44]</text>
<text x="105.3" y="170.6" transform="rotate(-90 105.3 170.6)">33.7[1.33]</text>
<text x="109.2" y="184.8" transform="rotate(-90 109.2 184.8)">2.54[0.10]</text>
</g>
<g font-size="2.2">
<text x="58.9" y="171.8" transform="rotate(90 58.9 171.8)">15[0.59]</text>
<text x="58.9" y="189.9" transform="rotate(90 58.9 189.9)">9.35[0.37]</text>
</g>
<text font-size="2.1" fill="#231916" x="89.7" y="256">2.03[0.08]</text>
<text font-size="2.1" fill="#898989" x="162.7" y="289.7">File Name:IRM-01-SPEC 2016-07-21</text>
<g font-size="2" fill="#231916">
<text x="159" y="224.8">Peak. Temp 240℃</text>
<text x="161.4" y="227.1">10 sec. Max.</text>
<text x="159.2" y="230.9">220℃</text>
</g>
<g font-size="1.8" fill="#231916">
<text x="147.6" y="233">60 sec. Max.</text>
<text x="148.8" y="235.1">(&gt;220℃)</text>
</g>
</svg>
